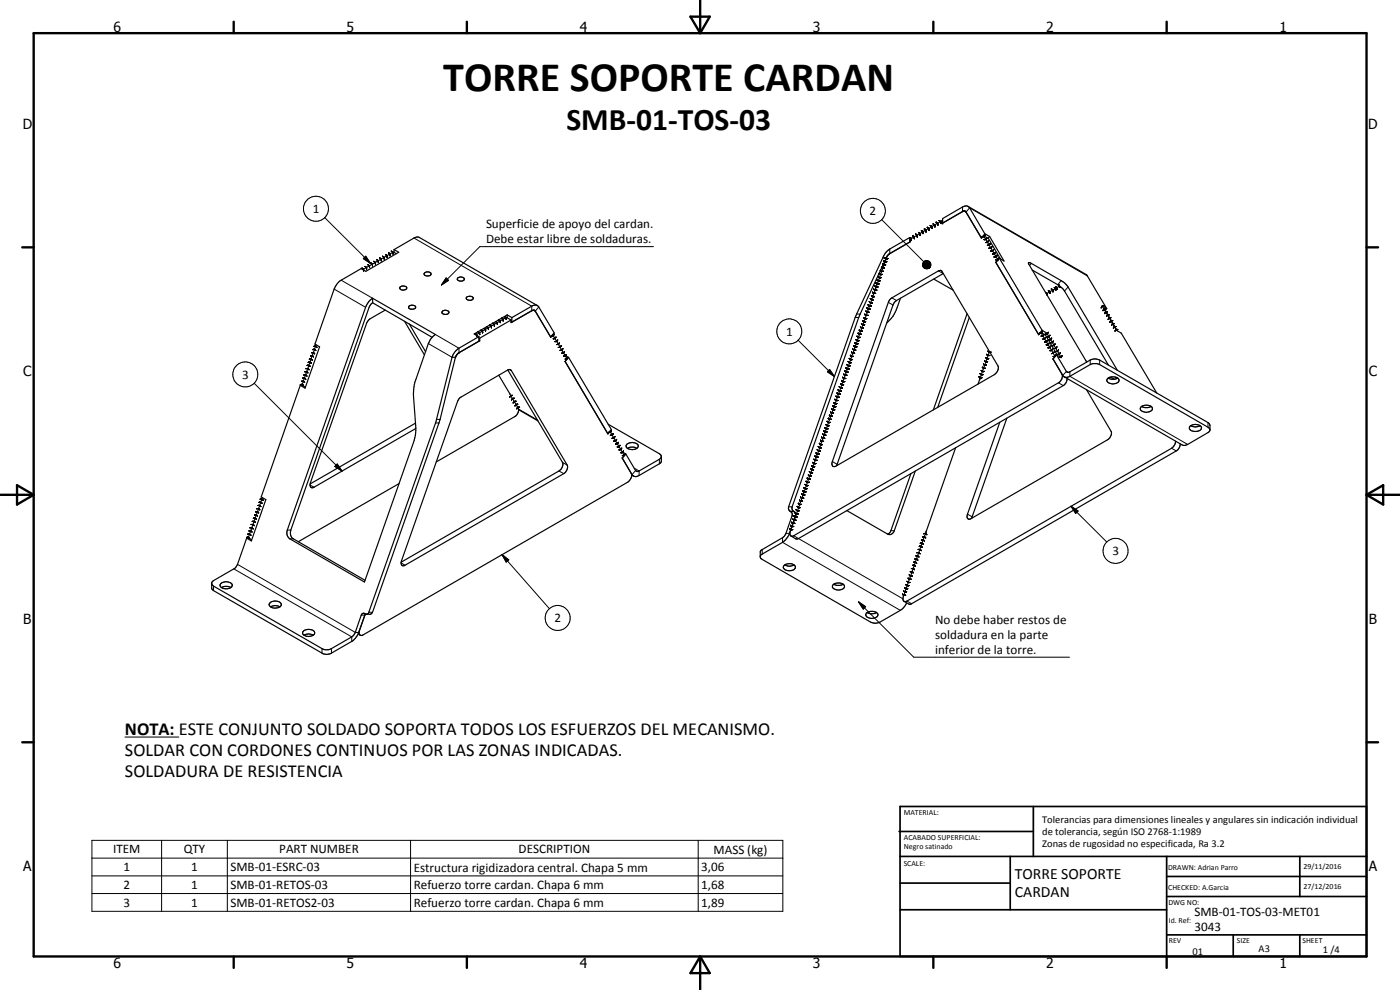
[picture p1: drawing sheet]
<svg xmlns="http://www.w3.org/2000/svg" width="420mm" height="297mm" viewBox="0 0 420 297" stroke-linecap="round" stroke-linejoin="round" font-family="sans-serif">
<g fill="none" stroke="#000" stroke-width=".35">
<path d="M118.3 74.9l1.4 .8-9.9 5.7-1.4-.8-6 3.5a5.1 5.1 0 0 0-2.1 2.6l-5.8 16.6 1.4 .8-4.3 12.4-1.5-.9M118.3 74.9l5.9-3.5 1.5-.2 35.6 20.5M118.3 74.9v.8M118.9 76.1l-.8-.5-9.2 5.3M264.9 77.4l-8.2 17.8-20 56.9a1.3 1.3 0 0 0 .7 1.5l.4 1-2 5.7-.9 1-6.5 3.8-.2 .4 .1 2.1 33 19a3.1 3.1 0 0 0 2.8 0l6.7-3.8 1.3-1.9M264.9 77.4h1.1M266 77.4l-8.3 17.8-20 56.9a1.49 1.49 0 0 0 1 1.7v1.1l-1.8 5.1a5.8 5.8 0 0 1-2 2.7l-6.4 3.7-.3 .5M266 77.4l-28.8 82a.85 .85 0 0 0-.1 1.1 .85 .85 0 0 0 1.1 .2l79.5-45.8a2.17 2.17 0 0 0 1-2.6l-2.7-4.6M267 76.1l-.6 .5-.4 .8M267 76.1l-.6 .6-.4 .7M273 71.3v1.3M273 72.6h.1"/>
<path d="M273 71.3l.5 .2M273 72.6l-6 3.5M273 71.3l-6 3.4a5.3 5.3 0 0 0-2.1 2.7M282.6 66.3l-9.3 5.4v.8l-6.3 3.6M282.6 66.3l.3 .1M288.9 63.5l-6.3 3.6v-.8M289.3 63.3h.2M289.3 63.3l-.4 .2M289.5 63.3l.3 .2M289.7 63.4l.1 .1M289.8 63.5l.1 .1M289.9 63.6l4.6 7.9 .7-.8"/>
<path d="M289.9 63.6l4.6 7.8M290.5 61.9a1.57 1.57 0 0 0-1.6 .2l-6 3.5v1.3l6-3.4M290.5 61.9l.5 .5 4.6 7.7M290.5 61.9l35.4 20.4 6.2 10.3M294.5 71.4h.1M295.2 70.7l1.4 .8 3.6 6.1M295.2 70.7l4.3 7.3-.6 .7M295.6 70.1l-1.1 1.3M295.6 70.1l1.4 .9M297 71l4.3 7.3-1.4-.8M297 71l-.5 .5M298.9 78.7l12.8 21.8 .7-.8"/>
<path d="M298.9 78.7h.1M299.9 77.5l-1 1.2M299.9 77.5l12.8 21.6M110.7 90.5l1.1-1 18.9 10.9a5.3 5.3 0 0 0-2.1 2.7l-4.1 11.5-.3 1.5-.1 2.2 .7 10.1-.1 2.2-.4 1.4-14.9 42.6-22.4-12.9a2.22 2.22 0 0 1-.8-2.7l23.5-66.8zM111.8 90.8l17.9 10.4M111.8 90.8l-1 1.4-23.5 66.8a2.26 2.26 0 0 0 .7 2.7l21.5 12.4M111.8 89.5v1.3M115.6 93l-4.6 2.7-.9 1.1-16.9 48a.94 .94 0 0 0-.1 1 .94 .94 0 0 0 .9 .5l30.8-17.7M120 86.2a1.3 1.3 0 0 1 2.1 .3 1.18 1.18 0 0 1-1.2 .5 1.18 1.18 0 0 1-.9-.8zM121.4 96.4l6 10.1M122.8 91.9a1.27 1.27 0 0 1 1.9 .3 1.24 1.24 0 0 1-2.1 0zM122.8 97.2l4.9 8.3"/>
<path d="M127.3 82a1.11 1.11 0 0 1 1.1-.5 1.11 1.11 0 0 1 .9 .9 1.15 1.15 0 0 1-1.1 .5 1.15 1.15 0 0 1-.9-.9zM132.7 93.4a1.24 1.24 0 0 1 2 .4 1.11 1.11 0 0 1-1.1 .6 1.11 1.11 0 0 1-.9-.8zM137.4 83.4a1.13 1.13 0 0 1 1.1-.3 1.13 1.13 0 0 1 .8 .8 1.32 1.32 0 0 1-2.1-.2zM140 89.2a1.46 1.46 0 0 1 2.1 .3 1.13 1.13 0 0 1-1.1 .6 1.13 1.13 0 0 1-1.1-.8zM152.2 94.5l-9.9 5.7 1.4 .8M152.2 94.5l1.4 .8M152.2 94.5v.8M153.4 96.5l.2 .1M153.4 96l-9.4 5.5M153.4 96l-1.4-.8-9.2 5.3M153.6 95.3v1.3M153.6 95.3l6-3.4a1.44 1.44 0 0 1 2.1 .2l4.6 7.8-1 1.2"/>
<path d="M159.8 93.1l-6.4 3.7v-.8M159.8 93.1l-6.2 3.5M159.8 93.1h.6M160.2 93.1h-.4M160.4 93.1l4.9 8M160.4 93.1l4.9 8.1 .6-.7M267 89.9l.7-.5 13.9-8.1 .8-.1 17.1 28.6a2.34 2.34 0 0 1-1.1 2.6l-47.5 27.5a.8 .8 0 0 1-1.1-.1 .8 .8 0 0 1-.1-1zM270.2 89.5l-1.9 4.8-.7 1.1-1.5 1.5M280.2 83.7l5.8 3.3M283.1 82.1h.1M283.1 82.1l-14 8.1-.8 .8-17.2 48.7M290.2 94.1l-10.1 28.9"/>
<path d="M290.9 95.2l-9.5 27M309.8 81l7.6 4.4 1.8 1.5 13.5 22.7M312.4 99.7l1.4 .8 3.6 6.1M312.4 99.7l4.3 7.3M312.7 99.1l-.9 1.3M312.7 99.1l1.4 .8M314.1 99.9l4.4 7.4-1.4-.8M314.1 99.9l-.4 .6M316.9 86.5l-2.9 1.6M318 85.9l-1.4 .8M331.5 93l.3 .2 3.6 6.1M332.1 92.6l-1.4-.9 4.4 7.4 1.4 .8 10.7 18"/>
<path d="M332.1 92.6l-.4 .5M90.1 115.6l-11.7 33.5 1.4 .8-4.4 12.4-1.4-.8M90.1 115.6h.6M94.9 103.4l-4.3 12.2 1 .6M135.7 107.2h1M135.7 107.2l-5 19.7-20.1 57-.4 .4-.5-.1M136.7 107.2l-5 19.7-19.9 56.8-.6 .6h-1.2M136.7 107.2l-.1 .2M136.8 106.9l-.1 .3M137.7 105.8l-.9 1.1M138 119.4l14.3-8.4 .9-.1 17 28.6a2.31 2.31 0 0 1-1 2.6l-47.6 27.5a.79 .79 0 0 1-1.1-.1 .79 .79 0 0 1-.1-1l16.9-48.1zM143.7 101v1.4l-6 3.4"/>
<path d="M143.7 101l-6.3 3.6-1 1.1-.7 1.5M143.7 101.3l.3 .2M143.7 102.2l.3 .1M144 101.5v.8M144 102.3l-6.3 3.5M149.7 112.6l5.8 9.8a2.27 2.27 0 0 1-1 2.6l-23.6 13.6M152.4 111l16.4 27.7a2.27 2.27 0 0 1-1 2.6l-47.4 27.4M152.9 118.1h.1M165.2 101.1h.1M165.8 100.5h.1M165.9 100.5l4.3 7.2-.6 .8M169.5 106.6l1.1 .6"/>
<path d="M169.6 108.5l12.8 21.7 .7-.7M170.6 107.2l12.9 21.7-1.1 1.1M170.6 107.2l-1 1.3M294.2 113.5l-.7 1.7M297 105.5l-2.9 8.2M316 107.7h.1M316 107.7l3.1 5.2a1.54 1.54 0 0 0 2 0l6.3-3.6 .7-.2 1.6 .2 32.8 18.9 .6 .7M317.1 106.5l-1.1 1.2M317.1 106.5l2.9 4.9 .5 .3h.4l6.3-3.7a3.1 3.1 0 0 1 2.8 0l32.5 18.8 .6 .8-.1 1.7-.3 .4-6.3 3.6-1.4 .3-35.6-20.5M320.2 113.6a2.4 2.4 0 0 1-1.1 2.1l-79.5 45.9-.8 .1-1.4-.9M326.1 116.9l7.3 12.5a2.23 2.23 0 0 1-1 2.6l-41 23.6a.87 .87 0 0 1-1.1-.2 .87 .87 0 0 1 .1-1.1l9.6-27.6M326.2 108.6l-17.4-29.3-.1-.5 .8 .2 9 5.2 1.7 1.5 15.2 25.4"/>
<path d="M332.4 113.6a2.24 2.24 0 0 1 3.5 .5 2.15 2.15 0 0 1-3.7 .1zM332.6 113.5a3 3 0 0 0 2.8 0M333.3 113.2l1.1 .6M334.8 113.2l.3 .4M124.7 127l-31.6 18.2M155.6 122.9l5.8 3.4M182.5 127.3l15.4 8.8a.89 .89 0 0 1 .6 .9 .89 .89 0 0 1-.6 .8l-6.1 3.5-.6 .2-.5-.3-2.9-5M183 129.4l.1 .1M183.1 129.5l4.3 7.2-.7 .7M186.7 135.6l1.1 .6M186.7 137.4l.1 .1M186.7 137.4l2.7 4.6a2.39 2.39 0 0 1-1 2.7l-79.4 45.8a.87 .87 0 0 1-1.2-.2 .87 .87 0 0 1 .1-1.2l1.6-4.7"/>
<path d="M187.8 136.2l-1 1.3M188.2 133.3a2.26 2.26 0 0 1 3.3 .5 2.13 2.13 0 0 1-3.6 .2zM188.3 134.5a2.62 2.62 0 0 1 2.8 0M198.5 136.9v1.4l-.4 .7-7.1 4-.8-.1-.5-.5-2.9-4.9M286.8 134.3l-13.2 37.4M302.2 125.5l-10.5 30M342.5 122a2.41 2.41 0 0 1 3.4 .5 1.83 1.83 0 0 1-2.3 1.2l-.6-.2a.86 .86 0 0 1-.7-.6 .86 .86 0 0 1 .2-.9zM342.6 121.9a2.62 2.62 0 0 0 2.8 0M352.8 132.4a2.6 2.6 0 0 1-1.2 2.1l-79.4 45.8-.9 .2M354.2 133.2l-.2 1-1 1.1-79.6 46h-.5l-1.6-.9M357.1 127.9a2.47 2.47 0 0 1 3.5 .3 1.91 1.91 0 0 1-2.9 1.1l-.7-.6zM357.3 127.7a3 3 0 0 0 2.9 0"/>
<path d="M78.8 149.3l-4.3 12.1 1 .6M119.8 145.1l-30.3 17.5M189.6 142.5l.5 .3M273.4 142.1l-6 17.1-.5 .8-.5 .3M274.7 141.4l-6.3 17.9a1.46 1.46 0 0 1-2.1 .9l-12.1-7M278 159.3v.1M63.5 175.1l.6 .8 33.4 19 1.7-.2 6.8-3.9 .6-1.1 2-5.5 .5-.2 .6 .2M66.3 175a2.32 2.32 0 0 1 3.4 .6 2.04 2.04 0 0 1-3.2 .7l-.5-.7zM66.5 176.3a3 3 0 0 1 2.8 0M74 161.5l-2.7 7.8-.5 .8-.4 .5-6.5 3.8-.4 .5 .1 1.8 .5 .5 32.5 18.8a2.79 2.79 0 0 0 2.9 0l6.1-3.6a4.8 4.8 0 0 0 2-2.6l1.9-5.4M74 161.5h.6M235.3 169.7a2.33 2.33 0 0 1 3.4 .3 1.78 1.78 0 0 1-2.6 1.2 .95 .95 0 0 1-.8-1.5z"/>
<path d="M235.5 169.5a2.83 2.83 0 0 0 2.8 0M250 175.5a2.38 2.38 0 0 1 3.4 .3 1.72 1.72 0 0 1-2.2 1.2 1.05 1.05 0 0 1-1.1-.4 1.05 1.05 0 0 1-.1-1.1zM250.2 175.3a3 3 0 0 0 2.9 0M273.7 171.7l-2.6 7.3-.1 .8 .3 .7M81.1 180.8a2.3 2.3 0 0 1 3.3 .6 2.1 2.1 0 0 1-3.6 0zM81.2 182.1a2.83 2.83 0 0 1 2.8 0M90.9 189.5a2.27 2.27 0 0 1 3.5 .3 1.98 1.98 0 0 1-2.9 .9l-.6-.5zM91.2 190.6a2.75 2.75 0 0 1 2.8 0M107.5 190.2l.6 .4M109.7 184.2l-.2 .2M260 184a2.42 2.42 0 0 1 3.5 .3 1.9 1.9 0 0 1-2.9 1l-.7-.6zM260.3 183.8a2.62 2.62 0 0 0 2.7 0"/>
</g>
<g fill="none" stroke="#000" stroke-width=".3">
<path d="M97.4 65.3l13.8 13.7M109 77.6l.8-.7 1.4 2.1zM109.5 79.9l.4 .4 .1 .5M109.8 76.9l1.4 2.1-2.2-1.4zM110.4 79.4l.4 .4 .1 .5M111.3 78.9l.4 .3 .1 .6M112.2 78.4l.4 .3 .1 .6M113.1 77.9l.3 .3 .1 .6M113.9 77.4l.4 .3 .1 .6M114.8 76.9l.4 .3 .1 .6M115.7 76.4l.4 .3 .1 .6M116.6 75.9l.4 .3v.6"/>
<path d="M117.4 75.4l.5 .3v.5M124.2 71.4l35.4 20.5v1.4M196.1 74h-52.1l-11.5 11.5M264.6 65.9l12.6 12.6M264.9 79.2l.3 .3h.6M265.2 78.2l.4 .4 .5-.1M265.5 77.3l.4 .3h.6M266 77.4v.1M267 74.7v1.4M273 71.2l.5 .6v.3M273.9 70.7l.4 .4 .1 .5M274.8 70.2l.3 .2 .2 .7"/>
<path d="M275.7 69.7l.4 .5v.4M276.5 69.2l.5 .5v.4M276.8 79.4l2.2 .9-2.1-.7zM276.9 79.1l2.1 1.2-2.2-.9zM276.9 79.6l2.1 .7-2.1-.4zM276.9 79.9l2.1 .4-1.9-.2zM277 78.9l2 1.4-2.1-1.2zM277.1 78.6l.2-.2 1.7 1.9zM277.1 78.6l1.9 1.7-2-1.4zM277.3 78.4l.3-.1 1.4 2zM277.4 68.7l.5 .5v.4M277.6 78.3l.2-.1 1.2 2.1z"/>
<path d="M277.8 78.2l.3-.1 .9 2.2zM278.1 78.1l.2 .1 .7 2.1zM278.3 68.2l.5 .5v.4M278.3 78.2l.3 .1 .4 2zM278.6 78.3l.2 .1 .2 1.9zM278.8 78.4l.2 .2v1.7zM279 78.6v1.7zM279.2 78.8l.1 .2-.3 1.3zM279.2 67.7l.4 .4 .1 .5M279.3 79.8l-.3 .5zM279.3 79l-.3 1.3zM279.3 79.6l-.3 .7z"/>
<path d="M279.3 79.3l-.3 1zM280.1 67.2l.4 .5 .1 .4M281 66.7l.4 .5v.4M281.8 66.2l.5 .5v.4M288.9 62.1v1.4M290 63.7l1-1.3 35.3 20.4M295.6 70.5l-.3 .4-.5 .1M296.1 71.4l-.3 .4-.5 .1M296.7 72.3l-.4 .3-.5 .2M297.2 73.1l-.4 .4-.5 .1M297.7 74l-.4 .4-.5 .1M298.2 74.8l-.3 .5-.6 .1"/>
<path d="M298.7 75.7l-.3 .4-.6 .1M299.2 76.6l-.3 .4-.5 .1M299.8 77.5l-.4 .4-.5 .1M309.5 79l-.5 .7M100.3 86.7l9.4 5.5M102.4 84.1l9.4 5.4M108.6 80.4l.5 .5v.4M133.9 83.4l.7 .7-2.1 1.4zM143.5 99.6l.3 .3 .2 .5M144.3 99.1l.4 .3 .1 .5M145.2 98.6l.4 .2 .1 .6M146.1 98l.4 .3 .1 .6"/>
<path d="M147 97.5l.4 .3 .1 .6M147.9 97l.4 .3 .1 .6M148.7 96.5l.5 .3 .1 .6M149.6 96l.4 .3 .1 .5M150.5 95.5l.4 .3 .1 .5M151.4 95l.4 .3 .1 .5M160.6 93.3h.1M161.7 92.1l-1.1 1.2M256.7 95.2h1M257.1 94.2h1M257.5 99.9l.5 .4h.5M257.9 99l.4 .4h.5"/>
<path d="M258.2 98.1l.4 .3h.6M258.5 97.2l.6 .3h.4M258.9 96.2l.4 .3h.5M259.2 95.2l.4 .4 .5-.1M259.5 94.3l.4 .4 .6-.1M259.9 93.3l.4 .4h.5M260.2 92.4l.2 .3 .7 .1M260.6 91.4l.3 .4h.6M260.9 90.5l.4 .3h.5M261.2 89.6l.4 .3h.6M261.5 88.6l.6 .4 .4-.1M261.9 87.7l.4 .3h.5"/>
<path d="M262.2 86.7l.4 .4 .5-.1M262.5 85.8l.4 .3h.6M262.8 84.8l.5 .4h.5M263.2 83.9l.4 .3h.5M263.5 82.9l.4 .4h.6M263.9 82l.2 .3h.7M264.2 81.1l.4 .3h.5M264.5 80.1l.6 .4 .4-.1M266.6 90.7l1.4 .8M267.7 89.4l1.4 .8M277.1 80.1l1.9 .2h-1.7zM277.3 80.3h1.7l-1.5 .2z"/>
<path d="M277.5 80.5l1.5-.2zM277.7 80.6l1.3-.3zM278 80.6l1-.3zM278.3 80.6l.7-.3zM278.5 80.6l.5-.3zM279 80.3l-.2 .2zM281.6 81.3l1.5 .8M312.8 99.5l-.3 .4-.6 .1M313.8 87.7l.4 .4 .1 .5M314.6 87.2l.4 .3 .1 .6M314.6 99.7l-.3 .4-.6 .1M315.5 86.7l.4 .3 .1 .6"/>
<path d="M316.4 86.2l.4 .3 .1 .6M316.9 85.9l.1 .5 .4 .4M317.8 85.4l.1 .5 .4 .4M318.5 84.2l-1.1 1.2M320.5 86.1l-1 1.2M331.4 91.8l-.7 .2-.2 .4M331.9 92.7l-.6 .1-.3 .4M332.4 93.6l-.7 .2-.2 .3M332.9 94.5h-.5l-.3 .5M333.4 95.3l-.5 .1-.3 .4M334 96.2l-.6 .1-.3 .4M334.5 97.1l-.6 .1-.3 .4"/>
<path d="M335 98h-.4l-.5 .5M335.5 98.8l-.5 .1-.4 .5M76.3 115l26.3 26.4M90.1 115.4h.6l.4 .3M90.5 114.4l.7 .1 .2 .3M90.8 113.5h.5l.5 .3M91.1 112.5l.8 .1 .2 .3M91.5 111.5h.5l.4 .4M91.8 110.6l.7 .1 .2 .3M92.1 109.6h.6l.4 .4M92.5 108.7l.4-.1 .5 .5M92.8 107.7h.6l.4 .4"/>
<path d="M93.2 106.8l.3-.1 .6 .4M93.5 105.8h.5l.4 .4M93.8 104.9l.4-.1 .6 .4M94.2 103.9h.5l.4 .4M128.6 103.1l7.1 4.1M130.7 100.4l7 4.1v1.3M136.7 107.2h.1M137.7 105.8h.1M142.6 100.1l.4 .3 .1 .5M152.9 110.9l.5 .3M153.8 118.7h-.5l-.3 .5M154.4 119.5l-.6 .1-.3 .5"/>
<path d="M166.4 100.2l-.4 .5-.5 .1M166.9 101.1l-.4 .4-.5 .1M167.4 102l-.4 .4-.5 .1M167.9 102.9l-.4 .4-.5 .1M168.4 103.7l-.3 .4-.6 .1M168.9 104.6l-.3 .4-.5 .1M169.4 105.5l-.3 .4-.5 .1M170 106.3l-.4 .5h-.5M170.5 107.2l-.2 .3-.7 .2M239.5 102.1l10.9 10.9M248.3 111.5l.7-.6 1.4 2.1zM249 110.9l1.4 2.1-2.1-1.5z"/>
<path d="M250.6 119.8l.4 .3h.5M250.9 118.9l.4 .3h.5M251.2 117.9l.4 .4 .6-.1M251.5 117l.5 .3h.5M251.9 116l.4 .4h.5M252.3 115.1l.3 .3h.6M252.5 114.1l.3 .3 .7 .1M252.9 113.2l.4 .3h.5M253.2 112.3l.6 .3h.4M253.6 111.3l.3 .3h.6M253.9 110.4l.4 .3h.5M254.2 109.4l.4 .4 .6-.1"/>
<path d="M254.5 108.5l.5 .3h.5M254.9 107.5l.4 .4h.5M255.2 106.6l.4 .3h.5M255.6 105.6l.5 .4h.4M255.9 104.7l.4 .3h.5M256.2 103.8l.4 .3h.6M256.6 102.8l.4 .3h.5M256.9 101.9l.4 .3h.5M257.2 100.9l.4 .4 .5-.1M293.8 113l.4 .4 .5-.1M294.1 112.1l.4 .3h.6M294.5 111.1l.6 .4 .3-.1"/>
<path d="M294.8 110.2l.4 .3h.5M295.1 109.2l.2 .3h.8M295.5 108.2l.4 .4 .5-.1M295.8 107.3l.4 .3h.5M296.2 106.3l.4 .3h.5M296.5 105.3l.4 .4h.5M313.3 100.3l-.3 .5h-.5M313.8 101.2l-.5 .5h-.3M314.4 102.1l-.4 .4-.5 .1M314.9 103l-.4 .4-.5 .1M315.1 100.6l-.3 .4-.6 .1M315.4 103.8l-.4 .5-.5 .1"/>
<path d="M315.6 101.4l-.3 .5h-.5M315.9 104.7l-.4 .4-.5 .1M316.1 102.3l-.3 .4-.5 .1M316.4 105.6l-.4 .4-.5 .1M316.6 103.2l-.3 .4-.5 .1M316.9 106.4l-.5 .5h-.4M317.2 104.1l-.3 .4-.6 .1M317.7 114.9l1.4 .8M317.7 104.9l-.3 .5-.6 .1M318.2 105.8l-.3 .4-.5 .1M318.7 112.3h.1M318.7 106.7l-.3 .4-.5 .1"/>
<path d="M320.5 111.7l-.5-.3-1 1.2M321.1 111.5v1.4l35.3 20.4M327.2 108v1.4M330 108v1.4M100.5 140l.7-.8 1.4 2.2zM130.7 126.9h1M131 125.8l1.1 .1M154.9 120.4l-.7 .2-.2 .3M155.4 121.3l-.5 .1-.4 .4M155.6 122.7l5.6 3.3M155.9 122.2l-.5 .1-.3 .4M168.8 138.7l1.4 .8"/>
<path d="M183.5 129.2l-.3 .5h-.5M184 130.1l-.2 .3-.6 .2M184.6 131l-.4 .4-.5 .1M185.1 131.8l-.4 .4-.5 .1M185.6 132.7l-.4 .4-.5 .1M186.1 133.6l-.4 .4-.5 .1M186.6 134.5l-.3 .4-.6 .1M187.1 135.3l-.3 .5h-.5M187.7 136.2l-.3 .3-.6 .2M197.9 137.8v1.3M243.6 139.7l.4 .3h.5M243.9 138.7l.4 .4h.6"/>
<path d="M244.3 137.8l.5 .4 .4-.1M244.6 136.8l.4 .4h.5M244.9 135.9l.4 .3h.6M245.3 134.9l.3 .4h.6M245.6 134l.4 .3h.5M245.9 133l.4 .4h.5M246.2 132.1l.5 .4 .5-.1M246.6 131.1l.2 .3 .7 .1M246.9 130.2l.4 .4h.6M247.2 129.3l.6 .4 .4-.1M247.6 128.3l.4 .4h.5M247.9 127.4l.4 .3h.6"/>
<path d="M248.2 126.4l.5 .4 .5-.1M248.6 125.5l.4 .3h.5M248.9 124.5l.4 .4h.5M249.2 123.6l.4 .4 .6-.1M249.6 122.6l.2 .3 .7 .1M249.8 138.5l1.4 .8M249.9 121.7l.4 .3h.6M250.2 120.8l.6 .4 .4-.1M351.6 134.5l1.4 .8M362.5 126.8v1.4M74.7 159.3h.5l.4 .3M75 158.4h.7l.3 .3"/>
<path d="M75.3 157.4h.6l.4 .3M75.7 156.5h.7l.3 .3M76 155.5h.6l.4 .3M76.4 154.6l.3-.1 .6 .4M76.7 153.6h.5l.4 .3M77 152.7h.8l.2 .3M77.4 151.7h.5l.4 .3M77.7 150.7h.4l.5 .3M78.1 149.8h.5l.4 .3M86.2 159h1.1M93 145.5l1.3 .7M167.8 141.3l1.4 .8"/>
<path d="M190.3 140.5l1.5 .8v1.4M190.7 141.2l-1.1 1.1M236.7 152.1h1M236.9 158.5l.5 .4h.5M237.1 153.4h1.1M237.3 157.6l.4 .4 .5-.1M237.3 153.5h1.1M237.6 156.7l.4 .3h.5M237.7 154.8l1 .1M237.9 155.7l.4 .4h.6M238.3 154.8l.2 .3h.7M238.6 153.8l.4 .4h.6"/>
<path d="M238.9 152.9l.4 .3h.5M239.3 151.9l.4 .4h.5M239.6 151l.4 .3h.5M239.9 150l.4 .4h.6M240.2 149.1l.5 .4 .5-.1M240.6 148.2l.4 .3h.5M240.9 147.2l.4 .4h.6M241.2 146.3l.6 .4 .4-.1M241.6 145.3l.4 .4h.5M241.9 144.4l.4 .3h.6M242.3 143.4l.3 .4h.6M242.6 142.5l.4 .3h.5"/>
<path d="M242.9 141.5l.4 .4h.6M243.2 140.6l.5 .4 .5-.1M267.4 159.2l1 .1M290.4 154.3l1.3 .8M321.4 151.9l2.1 1.4-.7 .8zM321.4 151.9l10.8 10.7M64.1 175.9v1.3M70.2 170.7l35.4 20.4v1.3M71.3 169.3l35.3 20.4 1 .1M74 161.2h.5l.5 .4M74.4 160.3h.5l.4 .3M87 161.7h1"/>
<path d="M120.4 168.9l1.2 .7M150.7 166.4l2 1.6-.8 .7zM150.7 166.4l14.2 16.2M228.8 164.9v1.3M234.9 161.3v1.4l35.3 20.4M235.9 160l1.2 .1M238.2 160.7l32.8 19M270.8 178.2l.5 .4h.5M271.2 177.3l.4 .3h.5M271.5 176.3l.4 .4h.5M271.9 175.4l.5 .4 .4-.1M272.2 174.4l.4 .4h.5"/>
<path d="M272.5 173.4l.3 .3 .7 .1M272.9 172.5l.4 .3h.5M273.2 171.6l.5-.1 .4 .4M273.5 170.6h.6l.4 .3M273.8 169.7l.6-.1 .4 .4M274.2 168.7h.5l.4 .3M274.5 167.8l.5-.1 .5 .4M274.9 166.8h.5l.4 .3M275.2 165.9l.5-.1 .4 .4M275.5 164.9h.5l.5 .3M275.9 164l.5-.1 .4 .4M276.2 163h.5l.4 .3"/>
<path d="M276.5 162.1l.6-.1 .3 .3M276.8 161.1h.6l.4 .3M277.2 160.1h.5l.5 .3M96.6 194.6v1.4M99.5 194.6v1.4M107.9 189.1h.1M108.4 184.6h1.1M110.7 183.7h1.1M257.7 180.6l2.1 1.4-.7 .8zM257.7 180.6l16.5 16.6h46.8M272.2 180.3l1.4 .8M37.5 221.1h16.2"/>
<path d="M27.6 252.1h207.3v21.3h-207.3zM27.6 257.5h207.3M48.5 252.1v21.3M68.2 252.1v21.3M123.2 252.1v21.3M209.5 252.1v21.3M27.6 262.8h207.3M27.6 268.1h207.3"/>
<circle cx="94.8" cy="62.6" r="3.8"/>
<circle cx="262" cy="63.3" r="3.8"/>
<circle cx="236.9" cy="99.4" r="3.8"/>
<circle cx="73.6" cy="112.3" r="3.8"/>
<circle cx="334.8" cy="165.3" r="3.8"/>
<circle cx="167.4" cy="185.4" r="3.7"/>
</g>
<g fill="#000">
<circle cx="282.9" cy="66.9" r=".18"/>
<circle cx="299.5" cy="78" r=".18"/>
<circle cx="316.6" cy="86.7" r=".18"/>
<circle cx="294.1" cy="113.7" r=".18"/>
<circle cx="277.9" cy="159.5" r=".18"/>
<circle cx="273.6" cy="171.7" r=".18"/>
<circle cx="273.7" cy="171.7" r=".18"/>
</g>
<g fill="none" stroke="#000" stroke-width=".71">
<path d="M10.1 9.9h400v277.1h-400zM70.1 6.5v3.4M140.1 6.5v3.4M207.2 5h5.8l-2.9 4.9zM210.1 0v9.9M280.1 6.5v3.4M350.1 6.5v3.4M6.7 74.2h3.4M410.1 74.2h3.5M.1 148.5h10M5.1 145.6l5 2.9-5 2.9zM410.1 148.5h10"/>
<path d="M410.1 148.5l5-2.9v5.8zM6.7 222.7h3.4M410.1 222.7h3.5M70.1 287v3.4M140.1 287v3.4M210.1 287v10M210.1 287l2.9 5h-5.8zM280.1 287v3.4M350.1 287v3.4"/>
</g>
<g fill="none" stroke="#000" stroke-width=".51">
<path d="M269.8 249.5h40.3M270.1 242h140v45h-140zM270.1 257h140M303.2 257v16M310.1 242v15M350.1 257v30M390.1 257v12M270.1 265h33.1M270.1 273h80M350.1 269h60M350.1 263h60M350.1 280.5h60"/>
<path d="M370.1 280.5v6.5M390.1 280.5v6.5"/>
</g>
<g fill="#000">
<path d="M109.8 76.9l1.4 2.1-2.2-1.4zM133.9 83.4l.7 .7-2.1 1.4zM279.3 79.8l-.3 .5zM279.3 79.6l-.3 .7zM279.3 79.3l-.3 1zM279.3 79l-.3 1.3zM279.2 78.8l.1 .2-.3 1.3zM279 78.6v1.7zM278.8 78.4l.2 .2v1.7zM278.3 78.2l.3 .1 .4 2zM278.1 78.1l.2 .1 .7 2.1zM277.8 78.2l.3-.1 .9 2.2z"/>
<path d="M277.6 78.3l.2-.1 1.2 2.1zM277.3 78.4l.3-.1 1.4 2zM277.1 78.6l.2-.2 1.7 1.9zM277.1 78.6l1.9 1.7-2-1.4zM277 78.9l2 1.4-2.1-1.2zM276.9 79.1l2.1 1.2-2.2-.9zM276.8 79.4l2.2 .9-2.1-.7zM276.9 79.6l2.1 .7-2.1-.4zM277.1 80.1l1.9 .2h-1.7zM277.3 80.3h1.7l-1.5 .2zM277.5 80.5l1.5-.2zM277.7 80.6l1.3-.3z"/>
<path d="M278 80.6l1-.3zM278.3 80.6l.7-.3zM278.5 80.6l.5-.3zM279 80.3l-.2 .2zM249 110.9l1.4 2.1-2.1-1.5zM100.5 140l.7-.8 1.4 2.2zM321.4 151.9l2.1 1.4-.7 .8zM150.7 166.4l2 1.6-.8 .7zM257.7 180.6l2.1 1.4-.7 .8z"/>
</g>
<path d="M278.8 78.3v2M276.9 80.1h2.1" fill="none" stroke="#000" stroke-width=".38"/>
<text font-size="12.6" x="133" y="27.3">TORRE SOPORTE CARDAN</text>
<text font-size="9.4" x="170" y="39">SMB-01-TOS-03</text>
<g font-size="5.5">
<text x="37.5" y="220.4">NOTA: ESTE CONJUNTO SOLDADO SOPORTA TODOS LOS ESFUERZOS DEL MECANISMO.</text>
<text x="37.5" y="226.7">SOLDAR CON CORDONES CONTINUOS POR LAS ZONAS INDICADAS.</text>
<text x="37.5" y="233">SOLDADURA DE RESISTENCIA</text>
</g>
<g font-size="4.7">
<text x="304.6" y="263.8">TORRE SOPORTE</text>
<text x="304.6" y="269.2">CARDAN</text>
</g>
<g font-size="4.2">
<text x="34" y="9.6">6</text>
<text x="104" y="9.6">5</text>
<text x="174" y="9.6">4</text>
<text x="244" y="9.6">3</text>
<text x="314" y="9.6">2</text>
<text x="384" y="9.6">1</text>
<text x="6.8" y="38.7">D</text>
<text x="410.6" y="38.7">D</text>
<text x="7" y="112.9">C</text>
<text x="410.8" y="112.9">C</text>
<text x="7" y="187.1">B</text>
<text x="410.8" y="187.1">B</text>
<text x="7" y="261.4">A</text>
<text x="410.8" y="261.4">A</text>
<text x="34" y="290.4">6</text>
<text x="104" y="290.4">5</text>
<text x="174" y="290.4">4</text>
<text x="244" y="290.4">3</text>
<text x="314" y="290.4">2</text>
<text x="384" y="290.4">1</text>
</g>
<g font-size="3.9">
<text x="93.8" y="63.9">1</text>
<text x="261" y="64.6">2</text>
<text x="145.9" y="68.5">Superficie de apoyo del cardan.</text>
<text x="145.9" y="72.9">Debe estar libre de soldaduras.</text>
<text x="235.9" y="100.7">1</text>
<text x="72.6" y="113.6">3</text>
<text x="333.8" y="166.5">3</text>
<text x="166.4" y="186.7">2</text>
<text x="280.6" y="187.2">No debe haber restos de</text>
<text x="280.6" y="191.6">soldadura en la parte</text>
<text x="280.6" y="196.1">inferior de la torre.</text>
<text x="34" y="256.1">ITEM</text>
<text x="55.1" y="256.1">QTY</text>
<text x="83.8" y="256.1">PART NUMBER</text>
<text x="155.6" y="256.1">DESCRIPTION</text>
<text x="214.2" y="256.2">MASS (kg)</text>
<text x="37.1" y="261.4">1</text>
<text x="57.4" y="261.4">1</text>
<text x="69.2" y="261.4">SMB-01-ESRC-03</text>
<text x="124.2" y="261.5">Estructura rigidizadora central. Chapa 5 mm</text>
<text x="210.4" y="261.4">3,06</text>
<text x="37.1" y="266.7">2</text>
<text x="57.4" y="266.7">1</text>
<text x="69.2" y="266.7">SMB-01-RETOS-03</text>
<text x="124.2" y="266.8">Refuerzo torre cardan. Chapa 6 mm</text>
<text x="210.4" y="266.7">1,68</text>
<text x="37.1" y="272">3</text>
<text x="57.4" y="272">1</text>
<text x="69.2" y="272">SMB-01-RETOS2-03</text>
<text x="124.2" y="272.1">Refuerzo torre cardan. Chapa 6 mm</text>
<text x="210.4" y="272">1,89</text>
<text x="358.5" y="275">SMB-01-TOS-03-MET01</text>
<text x="358.5" y="279.4">3043</text>
</g>
<g font-size="3.1">
<text x="312.7" y="246.8">Tolerancias para dimensiones lineales y angulares sin indicación individual</text>
<text x="312.7" y="250.4">de tolerancia, según ISO 2768-1:1989</text>
<text x="312.7" y="254">Zonas de rugosidad no especificada, Ra 3.2</text>
<text x="357.9" y="286.4">01</text>
<text x="377.7" y="285.6">A3</text>
<text x="397" y="285.9">1 /4</text>
</g>
<g font-size="2.4">
<text x="271.2" y="244.4">MATERIAL:</text>
<text x="271.3" y="252">ACABADO SUPERFICIAL:</text>
<text x="271.3" y="254.6">Negro satinado</text>
<text x="271.2" y="259.7">SCALE:</text>
<text x="350.6" y="261">DRAWN: Adrian Parro</text>
<text x="391.2" y="260.6">29/11/2016</text>
<text x="350.6" y="267">CHECKED: A.Garcia</text>
<text x="391.2" y="266.7">27/12/2016</text>
<text x="350.6" y="271.4">DWG NO:</text>
<text x="350.8" y="276.9">Id. Ref:</text>
<text x="350.8" y="282.8">REV</text>
<text x="371.2" y="282.9">SIZE</text>
<text x="390.9" y="282.9">SHEET</text>
</g>
</svg>
